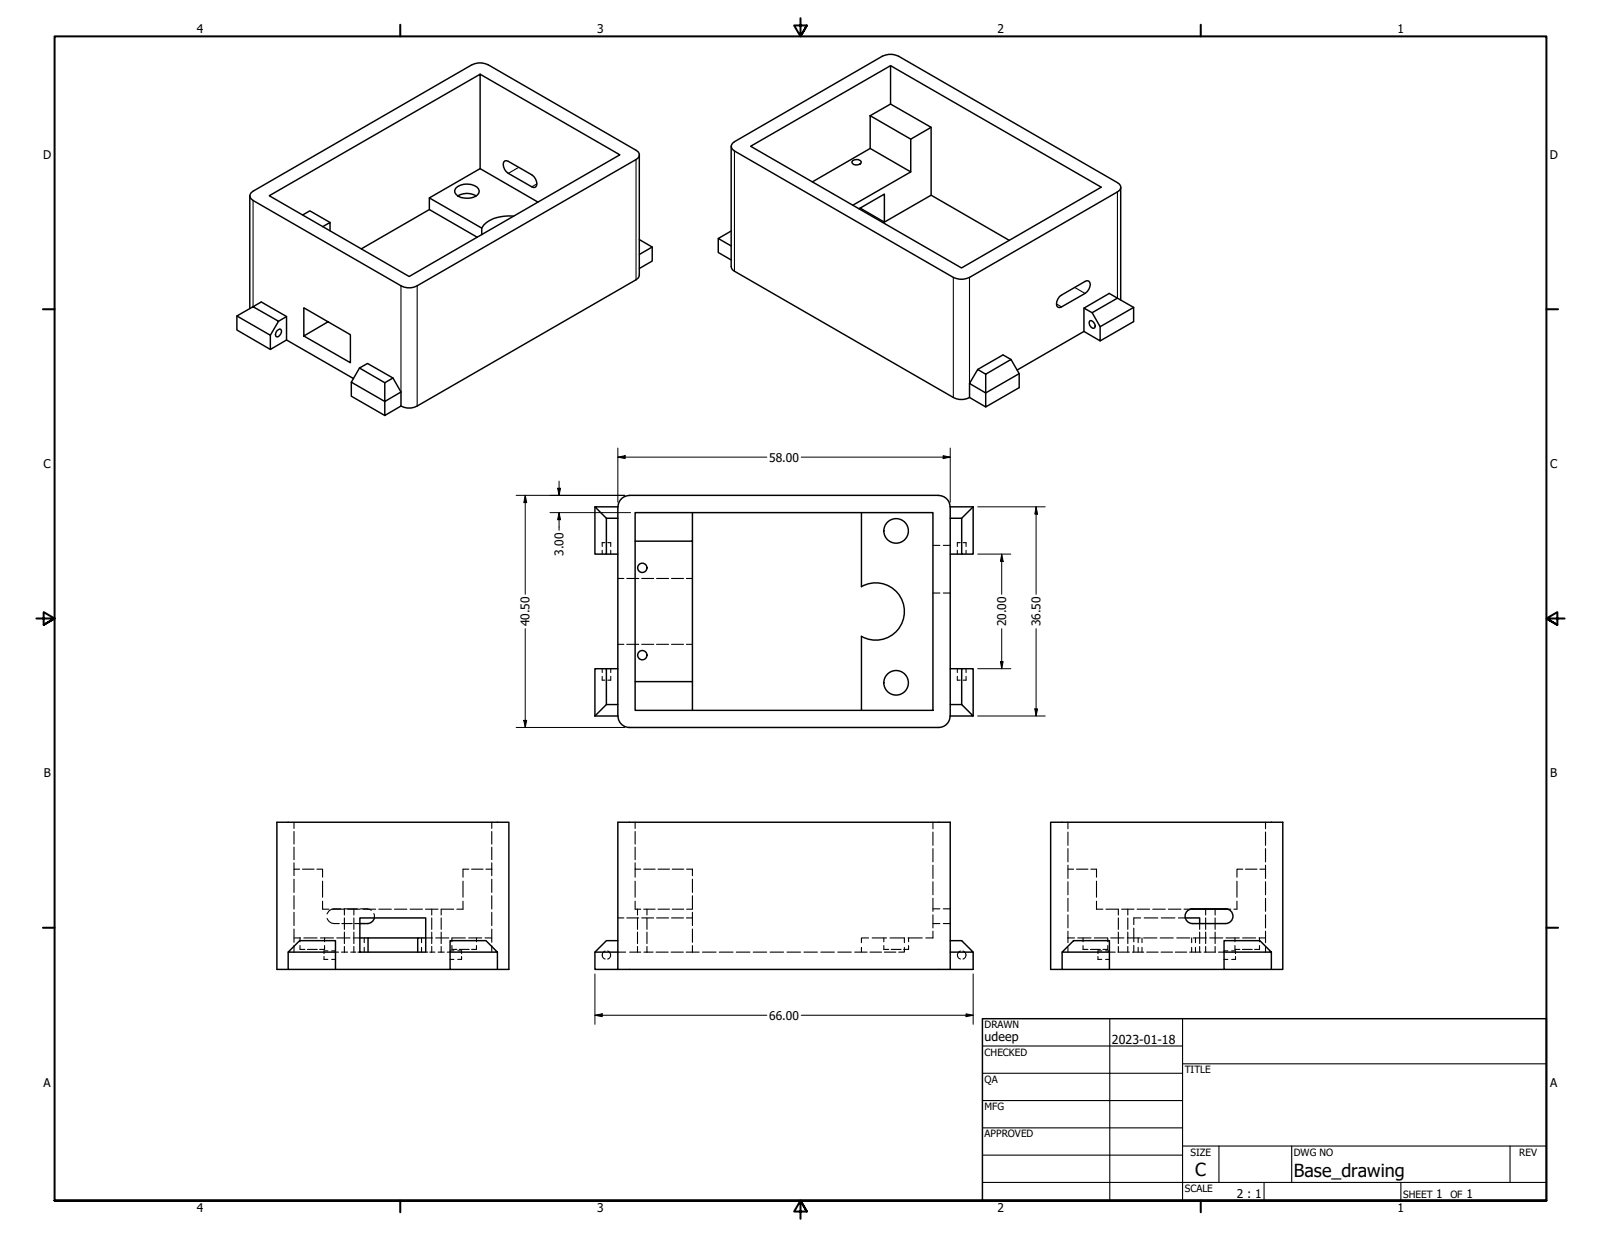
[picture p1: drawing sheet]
<svg xmlns="http://www.w3.org/2000/svg" width="559mm" height="432mm" viewBox="0 0 559 432" stroke-linecap="round" stroke-linejoin="round" font-family="sans-serif">
<!-- layer: Hidden (ANSI) -->
<g fill="none" stroke="#000" stroke-width=".38">
<path d="M210.2 192.1v1.3M211.1 189.4h-.9v1.4M212.2 189.4h1v1.4M213.2 192.1v1.3M325.6 190.4h2.4M329.2 190.4h2.5M334.1 192.1v1.3M335.2 189.4h-1.1v1.4M336.2 189.4h1v1.4M337.2 192.1v1.3M215.6 201.9h2.1M218.8 201.9h4.1"/>
<path d="M224 201.9h4.2M229.2 201.9h4.2M234.4 201.9h4.2M239.6 201.9h2.1M325.6 207h2.4M329.2 207h2.5M210.2 236.1v1.3h.9M210.2 233.4v1.4M213.2 236.1v1.3h-1M213.2 233.4v1.4M215.6 224.9h2.1M218.8 224.9h4.1"/>
<path d="M224 224.9h4.2M229.2 224.9h4.2M234.4 224.9h4.2M239.6 224.9h2.1M334.1 236.1v1.3h1.1M334.1 233.4v1.4M337.2 236.1v1.3h-1M337.2 233.4v1.4M102.6 287v2.2M102.6 290.3v4.3M102.6 295.7v4.4M171.6 287v2.2"/>
<path d="M171.6 290.3v4.3M171.6 295.7v4.4M221.7 287v2.2M221.7 290.3v4.3M221.7 295.7v4.4M325.6 287v2.3M325.6 290.4v4.7M325.6 296.2v4.7M372.7 287v2.3M372.7 290.4v4.7M372.7 296.2v4.7M441.7 287v2.3"/>
<path d="M441.7 290.4v4.7M441.7 296.2v4.7M102.6 301.2v2.2M102.6 306.9v4.6M102.6 312.7v4.6M102.6 318.5v4.6M104.6 303.4h-2v2.3M105.6 303.4h4M110.6 303.4h2v2.8M112.6 314.6v2.8h2.2M112.6 307.6v5.6M115.9 317.4h4.4l-.1 2"/>
<path d="M118.9 317.2h-2.3a2.63 2.63 0 0 0-2.4 1.8M120.1 317.2h4.6M121.3 317.4h4.4M123.5 317.4v2M125.9 317.2h2.2l1.5 .6M126.7 317.4h4.4M130.5 318.9l.2 1.5M132.2 317.4h4.4M137.7 317.4h4.3M143.1 317.4h4.3M148.5 317.4h4.4M150.7 317.4v2"/>
<path d="M158.4 317.4h-4.4v2M161.6 314.6v2.8h-2.2M161.6 307.6v5.6M163.6 303.4h-2v2.8M164.6 303.4h4M169.6 303.4h2M171.6 301.2v4.5M171.6 306.9v4.6M171.6 312.7v4.6M171.6 318.5v4.6M221.7 301.2v2.2h1.9M221.7 314.6v2.8h1.9"/>
<path d="M221.7 303.4v2.8M221.7 307.6v5.6M222.5 317.4v2M224.7 317.4h4M224.7 303.4h4M225.8 317.4v2M229.7 317.4h4M229.7 303.4h4M234.6 317.4h4M234.6 303.4h4M239.6 317.4h2.1M239.6 303.4h2.1v2.3"/>
<path d="M241.7 306.9v4.6M241.7 312.7v4.6M241.7 318.5v4.6M325.6 302v4.6M325.6 307.8v4.6M325.6 313.6v4.5M325.6 319.3v4.6M325.6 317.2h2.4M329.2 317.2h2.5M372.7 303.4h2M372.7 302v4.6M372.7 307.8v4.6"/>
<path d="M372.7 313.6v4.5M372.7 319.3v4.6M375.7 303.4h4M380.7 303.4h2v2.8M382.7 314.6v2.8h2.2M382.7 307.6v5.6M386 317.4h4.3v2M391.5 317.4h4.3M393.6 317.4v2M396.9 317.4h4.4M402.3 317.4h4.4M407.8 317.4h4.4"/>
<path d="M413.3 317.4h2.1M420.8 317.4v2M424.1 317.4v2M428.6 317.4h1M431.7 314.6v2.8h-1M431.7 307.6v5.6M433.8 303.4h-2.1v2.8M434.7 303.4h4M439.7 303.4h2M441.7 302v4.6M441.7 307.8v4.6M441.7 313.6v4.5"/>
<path d="M441.7 319.3v4.6M102.6 327.4h2.3M102.6 324.3v4.6M102.6 330.1v2.3M104.7 330.1v1.3h1.7M104.7 327.4v1.3M106 327.4h4.7M107.3 331.4h3.4M111.8 327.4h4.6M113.1 333.9v1h1.3M113.3 330.1v1.3h-1.7M113.3 327.4v1.3"/>
<path d="M114.2 320.6a2.63 2.63 0 0 0 2.4 1.8h1.8M114.4 331.9h-1.3v1M115.8 334.9h1.3M115.8 331.9h1.3M117.1 332.4h1.1M117.5 327.4h4.7M119.2 332.4h2.1M119.3 322.4h3.6M120.2 320.4v4M120.2 325.4v4M120.2 330.4v2M122.4 332.4h1.8"/>
<path d="M123.3 327.4h2.3M123.5 320.4v4M123.5 325.4v4M123.5 330.4v2M123.8 322.4h1.8M124.9 332.4h.7M127.1 327.4v1.7M127.1 330.7v1.7M147.1 327.4v1.7M147.1 330.7v1.7M148.6 332.4h.7M148.6 327.4h2.3"/>
<path d="M150 332.4h1.8M150.7 320.4v4M150.7 325.4v4M150.7 330.4v2M152.1 327.4h4.6M152.9 332.4h2.2M154 320.4v4M154 325.4v4M154 330.4v2M156.1 332.4h1M157.1 334.9h1.3M157.1 331.9h1.3"/>
<path d="M157.7 330.1v1.3h1.7M159.8 331.9h1.3v1M160.3 331.4h3.5M161.1 333.9v1h-1.3M162.4 327.4h-4.6l-.1 1.3M163.6 327.4h4.5M166.3 330.1v1.3h-1.7M166.3 327.4v1.3M169.3 327.4h2.3M171.6 324.3v4.6M171.6 330.1v2.3M211.2 332a1.47 1.47 0 0 0-1 1.4 1.47 1.47 0 0 0 1 1.4"/>
<path d="M212.1 332a1.45 1.45 0 0 1 1 1.4 1.45 1.45 0 0 1-1 1.4M215.6 320.4h2.1M215.6 332.4h2.8M218.8 320.4h4.1M219.8 332.4h3.8M222.5 320.4v4M222.5 325.4v4M222.5 330.4v2M224 320.4h4.2M224.7 332.4h3.3M225.8 320.4v4M225.8 325.4v4"/>
<path d="M225.8 330.4v2M229 332.4h4.2M229.2 320.4h4.2M234.3 332.4h4.2M234.4 320.4h4.2M239.5 332.4h4.5M239.6 320.4h2.1M241.7 324.3v4.6M241.7 330.1v2.3M245.2 332.4h4.7M251.1 332.4h4.7M257 332.4h4.7"/>
<path d="M262.9 332.4h4.7M268.8 332.4h4.7M274.7 332.4h4.7M280.6 332.4h4.7M286.5 332.4h4.7M292.4 332.4h4.7M298.3 332.4h2.4M300.7 330.7v1.7h1.9M303.1 327.4h-2.4v1.7M303.7 332.4h4M304.4 327.4h5M308.5 330.1v1.3h1.7"/>
<path d="M308.5 327.4v1.3M308.7 332.4h4M310.6 327.4h5.1v1.7M311.1 331.4h3.4M315.7 330.7v1.7h-2M316.9 327.4h5M317.1 330.1v1.3h-1.7M317.1 327.4v1.3M325.6 325.1v2.3h-2.4M325.6 322.4h2.4M329.2 322.4h2.5M335.2 332a1.45 1.45 0 0 0-1 1.4 1.45 1.45 0 0 0 1 1.4"/>
<path d="M336.1 332a1.44 1.44 0 0 1 1.1 1.4 1.44 1.44 0 0 1-1.1 1.4M372.7 327.4h2.3M372.7 325.1v4M372.7 330.7v1.7M376.2 327.4h4.6M378 330.1v1.3h1.7M378 327.4v1.3M380.6 331.4h3.4M382 327.4h4.5M383.2 333.9v1h1.4M384.6 331.9h-1.4v1M385.9 334.9h1.3"/>
<path d="M385.9 331.9h1.3M386.7 330.1v1.3h-1.8M386.7 327.4v1.3M387.2 332.4h2.1M387.7 327.4h4.6M390.2 332.4h4M390.3 320.4v4M390.3 325.4v4M390.3 330.4v2M393.4 327.4h4.6M393.6 320.4v4M393.6 325.4v4"/>
<path d="M393.6 330.4v2M395.2 332.4h4M395.7 324v4.8M395.7 330v2.4M397.3 327.4v1.7M397.3 330.7v1.7M398.1 320.4h-2.4v2.4M398.6 327.4v1.7M398.6 330.7v1.7M399.2 327.4h4.6M399.4 320.4h4.7M400.2 332.4h4"/>
<path d="M404.9 327.4h4.6M405.3 332.4h4M405.3 320.4h4.8M410.2 332.4h4M410.7 327.4h4.6M411.3 320.4h2.4M415.2 332.4h4M415.9 327.4v1.7M415.9 330.7v1.7M416.4 327.4h4.7M417.3 327.4v1.7M417.3 330.7v1.7"/>
<path d="M418.7 322.4v2M418.7 325.4v4M418.7 330.4v2M420.2 332.4h4M420.8 320.4v4M420.8 325.4v4M420.8 330.4v2M422.2 327.4h4.6M424.1 320.4v4M424.1 325.4v4M424.1 330.4v2M425.3 332.4h1.9"/>
<path d="M427.2 334.9h1.4M427.2 331.9h1.4M427.9 327.4h4.7M429.9 331.9h1.3v1M431 330.1v1.3h1.8M431 327.4v1.3M431.2 333.9v1h-1.3M433.6 331.4h3.5M433.7 327.4h4.6M439.4 327.4h2.3M439.6 330.1v1.3h-1.7M439.6 327.4v1.3"/>
<path d="M441.7 325.1v4M441.7 330.7v1.7"/>
</g>
<!-- layer: Visible (ANSI) -->
<g fill="none" stroke="#000" stroke-width=".51">
<path d="M167.6 25.9l48.7 28.1-73.5 42.5-48.8-28.2 73.6-42.4v33M310.8 22.9l-48.8 28.2 73.6 42.4 48.8-28.2-73.6-42.4v13.4M167.6 58.9l-17.7 10.2v4.1l16.7 9.6M167.6 58.9l20.2 11.6M176.1 56.2l.6-.1 .7 .2 8.2 4.7a3.1 3.1 0 0 1 1.3 4.3l-.6 .2-.7-.3-8.2-4.7a3.1 3.1 0 0 1-1.3-4.3zM223.1 54v42l-.5 1.2-77 44.5a5.8 5.8 0 0 1-5.6 0M255.2 51.1v41.9l.5 1.2 77 44.5a5.8 5.8 0 0 0 5.7 0M255.7 50l52.3-30.4a6.3 6.3 0 0 1 5.6 0l76.4 44.2a1.7 1.7 0 0 1 1.2 1.6 1.7 1.7 0 0 1-1.2 1.6l-51.6 29.8a6.3 6.3 0 0 1-5.7 0l-76.4-44.1a1.67 1.67 0 0 1-.6-2.7zM297.6 56.1a2.27 2.27 0 0 1 3 .4 1.79 1.79 0 0 1-1.6 1.1 1.79 1.79 0 0 1-1.7-1zM303.7 40.4l14.2 8.2v11.4l-14.2-8.2zM303.7 40.4l7.1-4.1 14.2 8.1-7.1 4.2M303.7 51.8l-20.2 11.7"/>
<path d="M325 44.4v23.7M87.2 68.3v39.4M87.6 67.3l77.1-44.7a6.3 6.3 0 0 1 5.7 0l51.6 29.9a1.7 1.7 0 0 1 1.2 1.6 1.7 1.7 0 0 1-1.2 1.6l-76.4 44.1a5.8 5.8 0 0 1-5.6 0l-51.7-29.8a1.67 1.67 0 0 1-.7-2.7zM105.6 75.1l2.5-1.5 7.1 4.1M112.6 79.1l2.6-1.4v2.9M149.9 69.1l18.2 10.5v2.3M149.9 73.2l-23.8 13.7M159.1 65.7a5.8 5.8 0 0 1 7.9 .2 1.91 1.91 0 0 1-1.2 2.7 6.4 6.4 0 0 1-6.6-.7l-.5-.7v-.7zM159.8 68.4a6.3 6.3 0 0 1 6.4 0M179.3 75.4a13.3 13.3 0 0 0-10.5 3.2l-.7 1M300.2 72.6l8.5 4.9v-9.7l-8.9 5.1M308.7 77.5l16.3-9.4 27.2 15.8"/>
<path d="M317.9 60l-20.2 11.6M391.2 65.3v39.5M223.1 83.6l4.5 2.6-4.5 2.6M227.6 86.2v4.9l-4.5 2.6M250.7 83.2v4.9l4.5 2.6M255.2 80.6l-4.5 2.6 4.5 2.7M82.7 110.3v4.9l11.7 6.8M88.3 107.1l8.9 5-2.8 4.9-11.7-6.7 8.5-4.9 8.8 5.1v8.2M94.4 117v5l5.6-3.3M96.6 115.6l.9-.7h.5a1.86 1.86 0 0 1-1.4 2.7 1.34 1.34 0 0 1 0-2zM100 118.7l23.4 13.4M100 110.5l-2.8 1.6"/>
<path d="M114.5 112.3l-8.5 5v-9.9l16.3 9.4v9.8l-16.3-9.3M369.8 103.5l8.9-5.3 .7-.2 .6 .1a3.1 3.1 0 0 1-1.3 4.3l-8.2 4.7-.7 .3-.5-.1a2.61 2.61 0 0 1 .5-3.8zM378.3 107.6v8.1l5.7 3.3v-5M378.3 115.7l-23.3 13.5M380.4 112a1.78 1.78 0 0 1 1.7 2.4l-.3 .2a1.83 1.83 0 0 1-1.4-2.6zM390 104.1l-8.8 5.1 2.8 4.8 11.7-6.7M395.7 107.3l-8.5-4.9-8.9 5.2 2.9 1.6M395.7 107.3v5l-11.7 6.7M122.6 133.4v4.9l11.7 6.7M125.5 128.5l2.8-1.6 8.9 5.1M134.3 133.6l2.9-1.6 2.8 4.8-5.7 3.3zM134.3 133.6l-8.8-5.1-2.9 4.9 11.7 6.7"/>
<path d="M140 136.8v4.9l-5.7 3.3v-4.9M338.4 133.9v4.8l5.6 3.3M341.2 129l2.8 1.6v6.6l-5.6-3.3zM352.9 125.5l-2.8-1.6-8.9 5.1M355.7 130.4v4.9l-11.7 6.7v-4.8l11.7-6.8-2.8-4.9-8.9 5.1M207.6 176.9v16.5h4v-12.5M219.6 172.9l108 .1a4 4 0 0 1 4 3.9M219.7 173a4 4 0 0 0-4 3.9M221.7 178.9h103.9v69.1h-103.9zM241.7 178.9v10h-20M300.7 178.9v25.9a10 10 0 0 1 15 8.7 10 10 0 0 1-15 8.6v25.9M339.7 176.9h-8v73h8l-4-4"/>
<path d="M339.7 176.9l-4 4h-4M339.7 176.9v16.5h-4v-12.5M211.6 180.9l-4-4h8v73h-8M211.6 193.4h4M211.6 180.9h4M241.7 188.9v49M331.7 193.4h4M211.6 233.4h4M221.7 237.9h20v10.1M331.7 233.4h4M211.6 245.9v-12.5h-4v16.5M215.6 245.9h-4l-4 4"/>
<path d="M215.7 250a4 4 0 0 0 4 3.9M331.6 250a4 4 0 0 1-4 3.9h-108M331.7 245.9h4M335.7 245.9v-12.5h4v16.5M414.2 318.2l.9-.7 1.1-.3h11.6a2.57 2.57 0 0 1 2.5 2.6 2.57 2.57 0 0 1-2.6 2.6h-11.5a2.57 2.57 0 0 1-2.3-1.5 2.57 2.57 0 0 1 .3-2.7zM415.4 317.4h13.2M100.6 332.4l4-4h12.5v4zM100.6 332.4v6h16.5M100.6 338.4h-4v-51.4h81v51.4h-4M117.1 338.4h40M117.1 332.4v6M125.6 320.4h23v12h-23z"/>
<path d="M125.6 327.4h2.9M130.7 320.4l-.9 1.4a5 5 0 0 1-4.2 .6M145.8 327.4h-17.3v5M148.6 327.4h-2.8v5M157.1 332.4v6h16.5M173.6 332.4l-4-4h-12.5v4h16.5v6M207.6 332.4h8M215.6 332.4v-45.4h116.1v51.4h8v-6M215.6 328.4h-4l-4 4v6h8v-6M215.6 338.4h116.1M331.7 328.4h4l4 4h-8M370.7 332.4l4-4h12.5v4z"/>
<path d="M370.7 332.4v6h16.5M370.7 338.4h-4v-51.4h81v51.4h-4M387.2 338.4h40M387.2 332.4v6M413.7 320.4h5v2M427.2 332.4v6h16.5M443.7 332.4l-4-4h-12.5v4h16.5v6"/>
<circle cx="224.2" cy="198.2" r="1.62"/>
<circle cx="312.8" cy="185.3" r="4.3"/>
<circle cx="224.2" cy="228.7" r="1.62"/>
<circle cx="312.8" cy="238.3" r="4.3"/>
</g>
<!-- layer: Visible Narrow (ANSI) -->
<path d="M181 58.4l-3.6 2.1M222 55.7v42M256.3 52.7v42M88.3 70v37.1M187.4 64.2l-1.8 1M390 67v37.1M140 99.8v37M145.6 99.8v41.9M332.7 96.8v41.9M338.4 96.8v37.1M368.7 106.1l1.8 1M375.1 100.3l3.6 2.1" fill="none" stroke="#000" stroke-width=".38"/>
<!-- layer: Border (ANSI) -->
<g fill="none" stroke="#000" stroke-width=".7">
<path d="M139.7 8.6v4.1M279.4 6.3v6.4l-2.2-3.8h4.4l-2.2 3.8 2.2-3.8M419.1 8.6v4.1M15 107.9h4M539.8 107.9h4M12.7 215.9h6.3l-3.8-2.2v4.4l3.8-2.2-3.8 2.2M546.1 215.9h-6.3l3.8-2.2v4.4l-3.8-2.2 3.8 2.2M15 323.8h4M539.8 323.8h4M19 419.1v-406.4h520.8v406.4h-520.8h520.8M139.7 419.1v4.1M419.1 419.1v4.1"/>
<path d="M281.6 422.9l-2.2-3.8 2.2 3.8h-4.4l2.2-3.8v6.3"/>
</g>
<!-- layer: Title (ANSI) -->
<g fill="none" stroke="#000" stroke-width=".38">
<path d="M387.3 355.6v63.5M412.7 355.6v63.5M342.9 365.1h69.8M342.9 374.6h69.8M412.7 371.3h127.1M342.9 384.2h69.8M342.9 393.7h69.8M342.9 412.7h196.9M342.9 403.2h69.8M412.7 400h127.1M425.4 400v12.7M441.2 412.7v6.4"/>
<path d="M450.8 400v12.7M488.9 412.7v6.4M527 400v12.7"/>
</g>
<path d="M342.9 355.6h196.9v63.5h-196.9z" fill="none" stroke="#000" stroke-width=".51"/>
<!-- layer: Dimension (ANSI) -->
<g fill="none" stroke="#000" stroke-width=".35">
<path d="M215.6 159.6l2.6-.5v1zM215.6 159.6h52.1M215.6 156.4v18.9M279.7 159.6h52M329.2 159.1l2.5 .5-2.5 .5zM331.7 156.4v18.9M180.1 172.9h38M183.3 172.9l.5 2.6h-1zM183.3 172.9v34.6M192 178.9h28.1M194.6 170.4h1l-.5 2.5zM195.1 178.9l.5 2.5h-1z"/>
<path d="M195.1 168v4.9M195.1 178.9v6.2M341.2 176.9h23.6M361.6 176.9l.5 2.6h-.9zM361.6 176.9v30.6M341.2 193.4h11.6M349.6 193.4l.5 2.6h-.9zM349.6 193.4v14.1M183.3 219.5v34.4M349.6 219.5v13.9M361.6 219.5v30.4M341.2 233.4h11.6"/>
<path d="M349.2 230.9h.9l-.5 2.5zM180.1 253.9h38M182.8 251.5h1l-.5 2.4zM341.2 249.9h23.6M361.2 247.5h.9l-.5 2.4zM207.6 340v17.6M339.7 340v17.6M207.6 354.4l2.6-.5v1zM207.6 354.4h60.1M279.7 354.4h60M337.2 353.9l2.5 .5-2.5 .5z"/>
</g>
<g fill="#000">
<path d="M215.6 159.6l2.6-.5v1z" fill-rule="evenodd"/>
<path d="M183.3 172.9l.5 2.6h-1z" fill-rule="evenodd"/>
<path d="M194.6 170.4h1l-.5 2.5z" fill-rule="evenodd"/>
<path d="M329.2 159.1l2.5 .5-2.5 .5z" fill-rule="evenodd"/>
<path d="M361.6 176.9l.5 2.6h-.9z" fill-rule="evenodd"/>
<path d="M195.1 178.9l.5 2.5h-1z" fill-rule="evenodd"/>
<path d="M349.6 193.4l.5 2.6h-.9z" fill-rule="evenodd"/>
<path d="M349.2 230.9h.9l-.5 2.5z" fill-rule="evenodd"/>
<path d="M182.8 251.5h1l-.5 2.4z" fill-rule="evenodd"/>
<path d="M361.2 247.5h.9l-.5 2.4z" fill-rule="evenodd"/>
<path d="M207.6 354.4l2.6-.5v1z" fill-rule="evenodd"/>
<path d="M337.2 353.9l2.5 .5-2.5 .5z" fill-rule="evenodd"/>
</g>
<g font-size="6.3">
<text x="417.2" y="410.6">C</text>
<text x="451.6" y="410.7">Base_drawing</text>
</g>
<g font-size="4.3">
<text x="343.7" y="363.5">udeep</text>
<text x="388.1" y="364.3">2023-01-18</text>
</g>
<g font-size="4.2">
<text x="68.7" y="11.7">4</text>
<text x="208.4" y="11.7">3</text>
<text x="348.1" y="11.7">2</text>
<text x="487.8" y="11.7">1</text>
<text x="15.1" y="55.5">D</text>
<text x="540.9" y="55.5">D</text>
<text x="268.5" y="161.1">58.00</text>
<text x="15.2" y="163.4">C</text>
<text x="541" y="163.4">C</text>
<text x="196.7" y="194" transform="rotate(-90 196.7 194)">3.00</text>
<text x="184.8" y="218.6" transform="rotate(-90 184.8 218.6)">40.50</text>
<text x="351.2" y="218.6" transform="rotate(-90 351.2 218.6)">20.00</text>
<text x="363.2" y="218.6" transform="rotate(-90 363.2 218.6)">36.50</text>
<text x="15.3" y="271.4">B</text>
<text x="541.1" y="271.4">B</text>
<text x="268.5" y="355.9">66.00</text>
<text x="15.2" y="379.3">A</text>
<text x="541" y="379.3">A</text>
<text x="431.7" y="418.3">2 : 1</text>
<text x="501.3" y="418.3">1</text>
<text x="511.8" y="418.3">1</text>
<text x="68.7" y="423.2">4</text>
<text x="208.4" y="423.2">3</text>
<text x="348.1" y="423.2">2</text>
<text x="487.8" y="423.2">1</text>
</g>
<g font-size="3.5">
<text x="343.7" y="358.9">DRAWN</text>
<text x="343.7" y="368.5">CHECKED</text>
<text x="413.5" y="374.6">TITLE</text>
<text x="343.7" y="378">QA</text>
<text x="343.7" y="387.5">MFG</text>
<text x="343.7" y="397.1">APPROVED</text>
<text x="415.5" y="403.4">SIZE</text>
<text x="451.6" y="403.4">DWG NO</text>
<text x="530.3" y="403.4">REV</text>
<text x="413.5" y="416.1">SCALE</text>
<text x="489.7" y="418.3">SHEET</text>
<text x="506.2" y="418.3">OF</text>
</g>
</svg>
